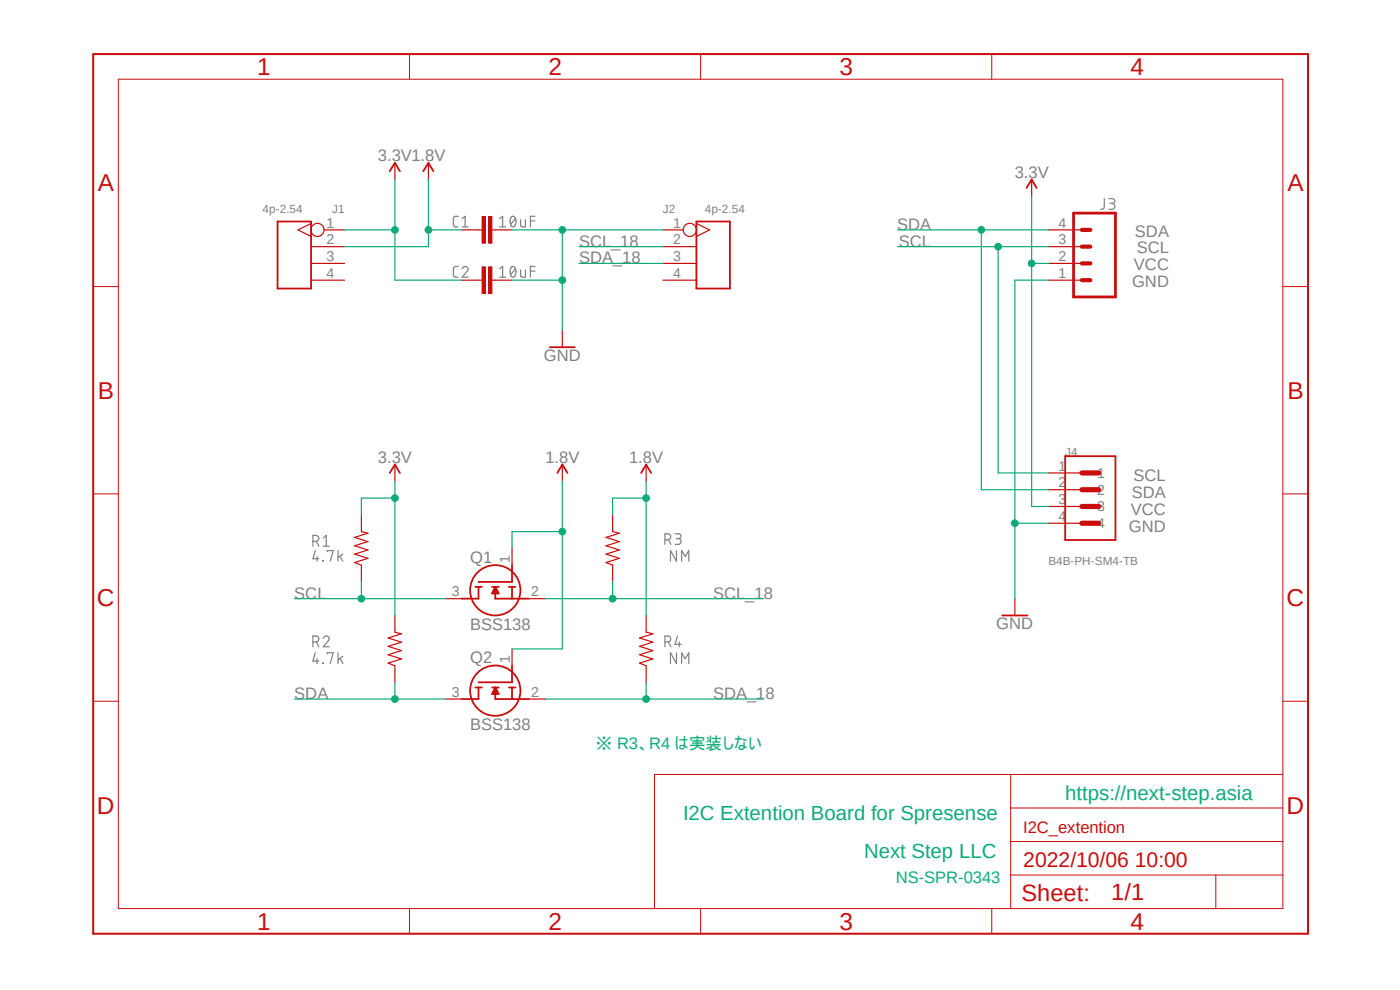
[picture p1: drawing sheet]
<svg xmlns="http://www.w3.org/2000/svg" width="297mm" height="210mm" viewBox="0 0 297 210" stroke-linecap="round" stroke-linejoin="round" font-family="sans-serif">
<path d="M19 11l259 187.8M278 11l-259 187.8" fill="none" stroke="#fff" stroke-width=".21"/>
<g fill="none" stroke="#808080" stroke-width=".25">
<path d="M97.2 45.9h-.8l-.2 .5v1.4l.3 .3h.7M97.2 56.5l-.8 .1-.2 .4v1.5l.3 .3h.7M98 57a.62 .62 0 0 1 .9-.4 .62 .62 0 0 1 .2 .9l-1.1 1.3h1.3M98 48.1h1.3M98 46.4l.7-.5v2.2M106 46.4l.6-.5v2.2M106 57l.6-.5v2.3M106 48.1h1.3M106 58.8h1.3M108.5 46l.1-.1a.8 .8 0 0 1 .9 1.1 1 1 0 0 1-.7 1.1h-.2a1.63 1.63 0 0 1-.1-2.1zM108.5 56.7a.43 .43 0 0 1 .4-.2 .43 .43 0 0 1 .4 .4 1.36 1.36 0 0 1-.5 1.9h-.2a1.63 1.63 0 0 1-.1-2.1zM109.3 46.4l-1 1.2"/>
<path d="M109.3 57l-1 1.3M110.4 46.6l.1 1.4 .3 .1h.7v-1.5M110.4 57.3l.1 1.3 .3 .2h.7v-1.5M112.5 46.9h1M112.5 57.5h1M113.5 45.9h-1v2.2M113.5 56.5h-1v2.3M234.3 42.1l-.1 2-.3 .3h-.4M235.2 42.1h.8a.51 .51 0 0 1 .5 .5 .51 .51 0 0 1-.5 .5h-.5M235.9 43.1a.64 .64 0 0 1 .6 .7 .64 .64 0 0 1-.6 .6h-.7M66.4 114.9h.6a.64 .64 0 0 0 .7-.7 .64 .64 0 0 0-.7-.6h-.6v2.3M66.9 116.8l-.5 1.7h1.2"/>
<path d="M67.1 114.9l.5 1M67.3 118.1v.9M68.5 118.9l.1 .1zM68.6 114.1l.6-.5v2.3M68.6 115.9h1.2M69.4 117.1v-.3h1.3l-.6 2.2M71.7 116.8v2.2M72.1 118l.6 1M72.7 117.6l-1 .7M141.1 114.5h.6a.64 .64 0 0 0 .6-.6 .64 .64 0 0 0-.6-.7h-.6v2.3M141.8 114.5l.5 1M143.2 113.2h.8a.51 .51 0 0 1 .5 .5 .51 .51 0 0 1-.5 .6h-.5"/>
<path d="M143.5 116.8v2.2l-1.3-2.2v2.2M143.8 114.3a.62 .62 0 0 1 .7 .6 .62 .62 0 0 1-.7 .6h-.6M144.6 119v-2.2l.8 1.3 .7-1.3v2.2M66.4 136.2h.6a.64 .64 0 0 0 .7-.6 .64 .64 0 0 0-.7-.7h-.6v2.3M66.9 138.5l-.5 1.8h1.2M67.1 136.2l.5 1M67.3 139.7v1.1M68.6 135.4a.62 .62 0 0 1 .9-.4 .62 .62 0 0 1 .1 .9l-1 1.3h1.2M69.4 138.7v-.2h1.3l-.6 2.3M71.7 138.5v2.3M72.1 139.7l.6 1.1M72.7 139.2l-1 .8"/>
<path d="M141.1 136.2h.6a.64 .64 0 0 0 .6-.6 .64 .64 0 0 0-.6-.7h-.6v2.3M141.8 136.2l.5 1M143.5 138.5v2.3l-1.3-2.3v2.3M143.7 134.9l-.5 1.8h1.3M144.1 136.2v1M68.5 140.6l.1 .2zM144.6 140.8v-2.3l.8 1.2 .7-1.2v2.3"/>
</g>
<path d="M89.8 36.3l1.1-1.8 1 1.8M58.9 47h7.1v14.2h-7.1zM147.7 47h7.2v14.2h-7.2zM116.6 73.7h5.4" fill="none" stroke="#c90d0c" stroke-width=".38"/>
<g fill="none" stroke="#c90d0c" stroke-width=".25">
<path d="M90.9 34.5v3.6M66 47.4l-2.8 1.4 2.8 1.4M66 52.3h7.1M66 55.9h7.1M66 59.4h7.1M68.7 48.8h4.4M101.5 48.8h.7M104.4 48.8h.7M140.6 48.8h4.4M140.6 52.3h7.1M140.6 55.9h7.1M140.6 59.4h7.1"/>
<path d="M147.7 47.4l2.8 1.4-2.8 1.4M119.3 70.1v3.6"/>
<circle cx="67.4" cy="48.8" r="1.39"/>
<circle cx="146.3" cy="48.8" r="1.39"/>
</g>
<path d="M103.7 45.9h.7v5.7h-.7z" fill-rule="evenodd" fill="#c90d0c"/>
<path d="M103.7 45.9h.7v5.7h-.7z" fill="none" stroke="#c90d0c" stroke-width=".21"/>
<path d="M102.3 45.9h.7v5.7h-.7z" fill-rule="evenodd" fill="#c90d0c"/>
<g fill="none" stroke="#c90d0c" stroke-width=".21">
<path d="M25.1 16.8h247.1v175.9h-247.1zM86.9 11.5v5.3M148.6 11.5v5.3M210.4 11.5v5.3M102.3 45.9h.7v5.7h-.7zM19.8 60.8h5.3M272.2 60.8h5.3M19.8 104.8h5.3M272.2 104.8h5.3M19.8 148.8h5.3M272.2 148.8h5.3M214.4 164.3v28.4"/>
<path d="M214.4 178.5h57.8M214.4 171.4h57.8M272.2 164.3h-133.3v28.4M86.9 192.7v5.4M148.6 192.7v5.4M210.4 192.7v5.4M214.4 185.6h57.8M257.9 185.6v7.1"/>
</g>
<path d="M83.8 34.5v3.6M98 48.8h3.5M101.5 59.4h.7M104.4 59.4h.7M105.1 48.8h3.5" fill="none" stroke="#c90d0c" stroke-width=".25"/>
<path d="M19.8 11.5h257.7v186.6h-257.7z" fill="none" stroke="#c90d0c" stroke-width=".42"/>
<path d="M82.7 36.3l1.1-1.8 1 1.8" fill="none" stroke="#c90d0c" stroke-width=".38"/>
<path d="M103.7 56.6h.7v5.7h-.7z" fill-rule="evenodd" fill="#c90d0c"/>
<path d="M103.7 56.6h.7v5.7h-.7z" fill="none" stroke="#c90d0c" stroke-width=".21"/>
<path d="M102.3 56.6h.7v5.7h-.7z" fill-rule="evenodd" fill="#c90d0c"/>
<path d="M102.3 56.6h.7v5.7h-.7z" fill="none" stroke="#c90d0c" stroke-width=".21"/>
<g fill="none" stroke="#c90d0c" stroke-width=".25">
<path d="M218.9 38.1v3.6M98 59.4h3.5M105.1 59.4h3.5M222.4 59.4h7.1M222.4 55.9h7.1M222.4 52.3h7.1M222.4 48.8h7.1M83.8 98.6v3.5M119.3 98.6v3.5M137.1 98.6v3.5M76.7 109.2v3.6l1.4 .3-2.9 .9 2.9 .9-2.9 .9 2.9 .9-2.9 .9 2.9 .8-2.9 .9 1.5 .6v3.5M108.6 116.3v3.6"/>
<path d="M130 109.2v3.6l1.4 .3-2.8 .9 2.8 .9-2.8 .9 2.8 .9-2.8 .9 2.8 .8-2.8 .9 1.4 .6v3.5M222.4 103.9h7.1M222.4 100.3h7.1M222.4 107.4h7.1M222.4 111h7.1M83.8 130.6v3.5l1.4 .4-2.9 .8 2.9 .9-2.9 .9 2.9 .9-2.9 .9 2.9 .9-2.9 .9 1.5 .5v3.5M94.4 127h3.6M108.6 137.7v3.5M112.2 127h3.5M137.1 130.6v3.5l1.4 .4-2.8 .8 2.8 .9-2.8 .9 2.8 .9-2.8 .9 2.8 .9-2.8 .9 1.4 .5v3.5M215.3 127v3.6M94.4 148.3h3.6"/>
<path d="M112.2 148.3h3.5"/>
</g>
<g fill="none" stroke="#c90d0c" stroke-width=".38">
<path d="M217.8 39.9l1.1-1.8 1 1.8M226 96.8h10.6v17.8h-10.6zM82.7 100.3l1.1-1.7 1 1.7M108.6 119.9v3.5h-7.1M118.2 100.3l1.1-1.7 1.1 1.7M136 100.3l1.1-1.7 1 1.7M100.8 124.5h1.4M101.5 124.5v2.5h-3.5M104.4 124.5h1.4M104.5 125.7h1.2M104.6 125.4h.9M104.8 125.1h.6"/>
<path d="M104.9 124.8h.3M105.1 124.5v2.5h7.1M105.1 124.5l.7 1.4h-1.4zM105.1 124.5h.1M107.9 124.5h1.4M108.6 124.5v2.5M212.6 130.6h5.4M100.8 145.8h1.4M101.5 145.8v2.5h-3.5M104.4 145.8h1.4M104.5 147h1.2M104.6 146.7h.9"/>
<path d="M104.8 146.4h.6M104.9 146.1h.3M105.1 145.8v2.5h7.1M105.1 145.8l.7 1.4h-1.4zM107.9 145.8h1.4M108.6 141.2v3.5h-7.1M108.6 145.8v2.5"/>
<circle cx="105.1" cy="125.2" r="5.3"/>
<circle cx="105.1" cy="146.5" r="5.3"/>
</g>
<path d="M227.8 45.2h8.8v17.8h-8.8z" fill="none" stroke="#c90d0c" stroke-width=".59"/>
<path d="M229.5 52.3h1.8M229.5 55.9h1.8M229.5 59.4h1.8M229.5 48.8h1.8" fill="none" stroke="#c90d0c" stroke-width=".89"/>
<path d="M229.5 100.3h3.6M229.5 103.9h3.6M229.5 107.4h3.6M229.5 111h3.6" fill="none" stroke="#c90d0c" stroke-width="1.1"/>
<path d="M90.9 38.1v14.2h-17.8M90.9 48.8h7.1" fill="none" stroke="#0dab76" stroke-width=".25"/>
<circle cx="90.9" cy="48.8" r=".72" fill="#0dab76"/>
<circle cx="90.9" cy="48.8" r=".72" fill="none" stroke="#0dab76" stroke-width=".21"/>
<path d="M137.1 102.1v28.5M137.1 105.7h-7.1v3.5" fill="none" stroke="#0dab76" stroke-width=".25"/>
<circle cx="137.1" cy="105.7" r=".72" fill="#0dab76"/>
<circle cx="137.1" cy="105.7" r=".72" fill="none" stroke="#0dab76" stroke-width=".21"/>
<path d="M119.3 102.1v35.6h-10.7M119.3 112.8h-10.7v3.5" fill="none" stroke="#0dab76" stroke-width=".25"/>
<circle cx="119.3" cy="112.8" r=".72" fill="#0dab76"/>
<circle cx="119.3" cy="112.8" r=".72" fill="none" stroke="#0dab76" stroke-width=".21"/>
<path d="M108.6 48.8h32M119.3 48.8v21.3" fill="none" stroke="#0dab76" stroke-width=".25"/>
<circle cx="119.3" cy="48.8" r=".72" fill="#0dab76"/>
<circle cx="119.3" cy="48.8" r=".72" fill="none" stroke="#0dab76" stroke-width=".21"/>
<path d="M108.6 59.4h10.7" fill="none" stroke="#0dab76" stroke-width=".25"/>
<circle cx="119.3" cy="59.4" r=".72" fill="#0dab76"/>
<circle cx="119.3" cy="59.4" r=".72" fill="none" stroke="#0dab76" stroke-width=".21"/>
<path d="M222.4 59.4h-7.1v67.6M215.3 111h7.1" fill="none" stroke="#0dab76" stroke-width=".25"/>
<circle cx="215.3" cy="111" r=".72" fill="#0dab76"/>
<circle cx="215.3" cy="111" r=".72" fill="none" stroke="#0dab76" stroke-width=".21"/>
<path d="M83.8 38.1v21.3h14.2M73.1 48.8h10.7" fill="none" stroke="#0dab76" stroke-width=".25"/>
<circle cx="83.8" cy="48.8" r=".72" fill="#0dab76"/>
<circle cx="83.8" cy="48.8" r=".72" fill="none" stroke="#0dab76" stroke-width=".21"/>
<path d="M83.8 102.1v28.5M83.8 105.7h-7.1v3.5" fill="none" stroke="#0dab76" stroke-width=".25"/>
<circle cx="83.8" cy="105.7" r=".72" fill="#0dab76"/>
<circle cx="83.8" cy="105.7" r=".72" fill="none" stroke="#0dab76" stroke-width=".21"/>
<path d="M218.9 55.9h3.5M218.9 41.7v65.7h3.5" fill="none" stroke="#0dab76" stroke-width=".25"/>
<circle cx="218.9" cy="55.9" r=".72" fill="#0dab76"/>
<circle cx="218.9" cy="55.9" r=".72" fill="none" stroke="#0dab76" stroke-width=".21"/>
<path d="M62.4 148.3h32M83.8 144.7v3.6" fill="none" stroke="#0dab76" stroke-width=".25"/>
<circle cx="83.8" cy="148.3" r=".72" fill="#0dab76"/>
<circle cx="83.8" cy="148.3" r=".72" fill="none" stroke="#0dab76" stroke-width=".21"/>
<path d="M190.4 48.8h32M208.2 48.8v55.1h14.2" fill="none" stroke="#0dab76" stroke-width=".25"/>
<circle cx="208.2" cy="48.8" r=".72" fill="#0dab76"/>
<circle cx="208.2" cy="48.8" r=".72" fill="none" stroke="#0dab76" stroke-width=".21"/>
<path d="M62.4 127h32M76.7 123.4v3.6" fill="none" stroke="#0dab76" stroke-width=".25"/>
<circle cx="76.7" cy="127" r=".72" fill="#0dab76"/>
<circle cx="76.7" cy="127" r=".72" fill="none" stroke="#0dab76" stroke-width=".21"/>
<path d="M190.4 52.3h32M211.8 52.3v48h10.6" fill="none" stroke="#0dab76" stroke-width=".25"/>
<circle cx="211.8" cy="52.3" r=".72" fill="#0dab76"/>
<circle cx="211.8" cy="52.3" r=".72" fill="none" stroke="#0dab76" stroke-width=".21"/>
<path d="M115.7 127h46.3M130 123.4v3.6" fill="none" stroke="#0dab76" stroke-width=".25"/>
<circle cx="130" cy="127" r=".72" fill="#0dab76"/>
<circle cx="130" cy="127" r=".72" fill="none" stroke="#0dab76" stroke-width=".21"/>
<path d="M122.9 52.3h17.7M115.7 148.3h46.3M137.1 144.7v3.6" fill="none" stroke="#0dab76" stroke-width=".25"/>
<circle cx="137.1" cy="148.3" r=".72" fill="#0dab76"/>
<circle cx="137.1" cy="148.3" r=".72" fill="none" stroke="#0dab76" stroke-width=".21"/>
<path d="M122.9 55.9h17.7" fill="none" stroke="#0dab76" stroke-width=".25"/>
<g font-size="5.2" fill="#c90d0c">
<text x="54.6" y="16">1</text>
<text x="116.3" y="16">2</text>
<text x="178.1" y="16">3</text>
<text x="239.9" y="16">4</text>
<text x="20.7" y="40.6">A</text>
<text x="273.1" y="40.6">A</text>
<text x="20.7" y="84.6">B</text>
<text x="273.1" y="84.6">B</text>
<text x="20.6" y="128.6">C</text>
<text x="273" y="128.6">C</text>
<text x="20.6" y="172.6">D</text>
<text x="273" y="172.6">D</text>
<text x="54.6" y="197.2">1</text>
<text x="116.3" y="197.2">2</text>
<text x="178.1" y="197.2">3</text>
<text x="239.9" y="197.2">4</text>
</g>
<g font-size="5" fill="#c90d0c">
<text x="216.7" y="191.1">Sheet:</text>
<text x="235.8" y="191">1/1</text>
</g>
<text font-size="4.5" fill="#c90d0c" x="217.1" y="183.9">2022/10/06 10:00</text>
<g font-size="4.3" fill="#0dab76">
<text x="144.9" y="173.9">I2C Extention Board for Spresense</text>
<text x="226" y="169.6">https://next-step.asia</text>
<text x="183.3" y="182.1">Next Step LLC</text>
</g>
<g font-size="3.5" fill="#808080">
<text x="80.2" y="34.2">3.3V1.8V</text>
<text x="215.3" y="37.8">3.3V</text>
<text x="122.9" y="52.3">SCL_18</text>
<text x="190.3" y="48.8">SDA</text>
<text x="190.7" y="52.3">SCL</text>
<text x="240.8" y="50.2">SDA</text>
<text x="241.2" y="53.8">SCL</text>
<text x="122.9" y="55.9">SDA_18</text>
<text x="240.6" y="57.3">VCC</text>
<text x="240.2" y="60.9">GND</text>
<text x="115.4" y="76.5">GND</text>
<text x="80.2" y="98.2">3.3V</text>
<text x="115.7" y="98.2">1.8V</text>
<text x="133.5" y="98.2">1.8V</text>
<text x="240.1" y="105.7">SDA</text>
<text x="240.5" y="102.1">SCL</text>
<text x="239.5" y="112.8">GND</text>
<text x="239.9" y="109.2">VCC</text>
<text x="99.7" y="119.4">Q1</text>
<text x="62.4" y="127">SCL</text>
<text x="151.3" y="127">SCL_18</text>
<text x="99.7" y="133.6">BSS138</text>
<text x="211.4" y="133.4">GND</text>
<text x="99.7" y="140.7">Q2</text>
<text x="62.4" y="148.3">SDA</text>
<text x="151.3" y="148.3">SDA_18</text>
<text x="99.7" y="154.9">BSS138</text>
</g>
<g font-size="3.5" fill="#0dab76">
<text x="126.4" y="159">※ R3、R4 は実装しない</text>
<text x="190" y="187.4">NS-SPR-0343</text>
</g>
<text font-size="3.5" fill="#c90d0c" x="217.1" y="176.7">I2C_extention</text>
<g font-size="3" fill="#808080">
<text x="69.3" y="48.3">1</text>
<text x="69.3" y="51.9">2</text>
<text x="142.8" y="48.3">1</text>
<text x="142.8" y="51.9">2</text>
<text x="224.6" y="51.9">3</text>
<text x="224.6" y="48.3">4</text>
<text x="69.3" y="55.4">3</text>
<text x="69.3" y="59">4</text>
<text x="142.8" y="55.4">3</text>
<text x="142.8" y="59">4</text>
<text x="224.6" y="59">1</text>
<text x="224.6" y="55.4">2</text>
<text x="224.6" y="99.8">1</text>
<text x="232.8" y="101.4">1</text>
<text x="224.6" y="103.4">2</text>
<text x="224.6" y="106.9">3</text>
<text x="232.8" y="104.9">2</text>
<text x="224.6" y="110.5">4</text>
<text x="232.8" y="108.5">3</text>
<text x="232.8" y="112.1">4</text>
<text x="108.2" y="119.4" transform="rotate(-90 108.2 119.4)">1</text>
<text x="95.8" y="126.5">3</text>
<text x="112.7" y="126.5">2</text>
<text x="108.2" y="140.7" transform="rotate(-90 108.2 140.7)">1</text>
<text x="95.8" y="147.8">3</text>
<text x="112.7" y="147.8">2</text>
</g>
<g font-size="2.5" fill="#808080">
<text x="55.7" y="45.2">4p-2.54</text>
<text x="70.4" y="45.2">J1</text>
<text x="140.6" y="45.2">J2</text>
<text x="149.5" y="45.2">4p-2.54</text>
<text x="226" y="96.8">J4</text>
<text x="222.4" y="119.9">B4B-PH-SM4-TB</text>
</g>
</svg>
